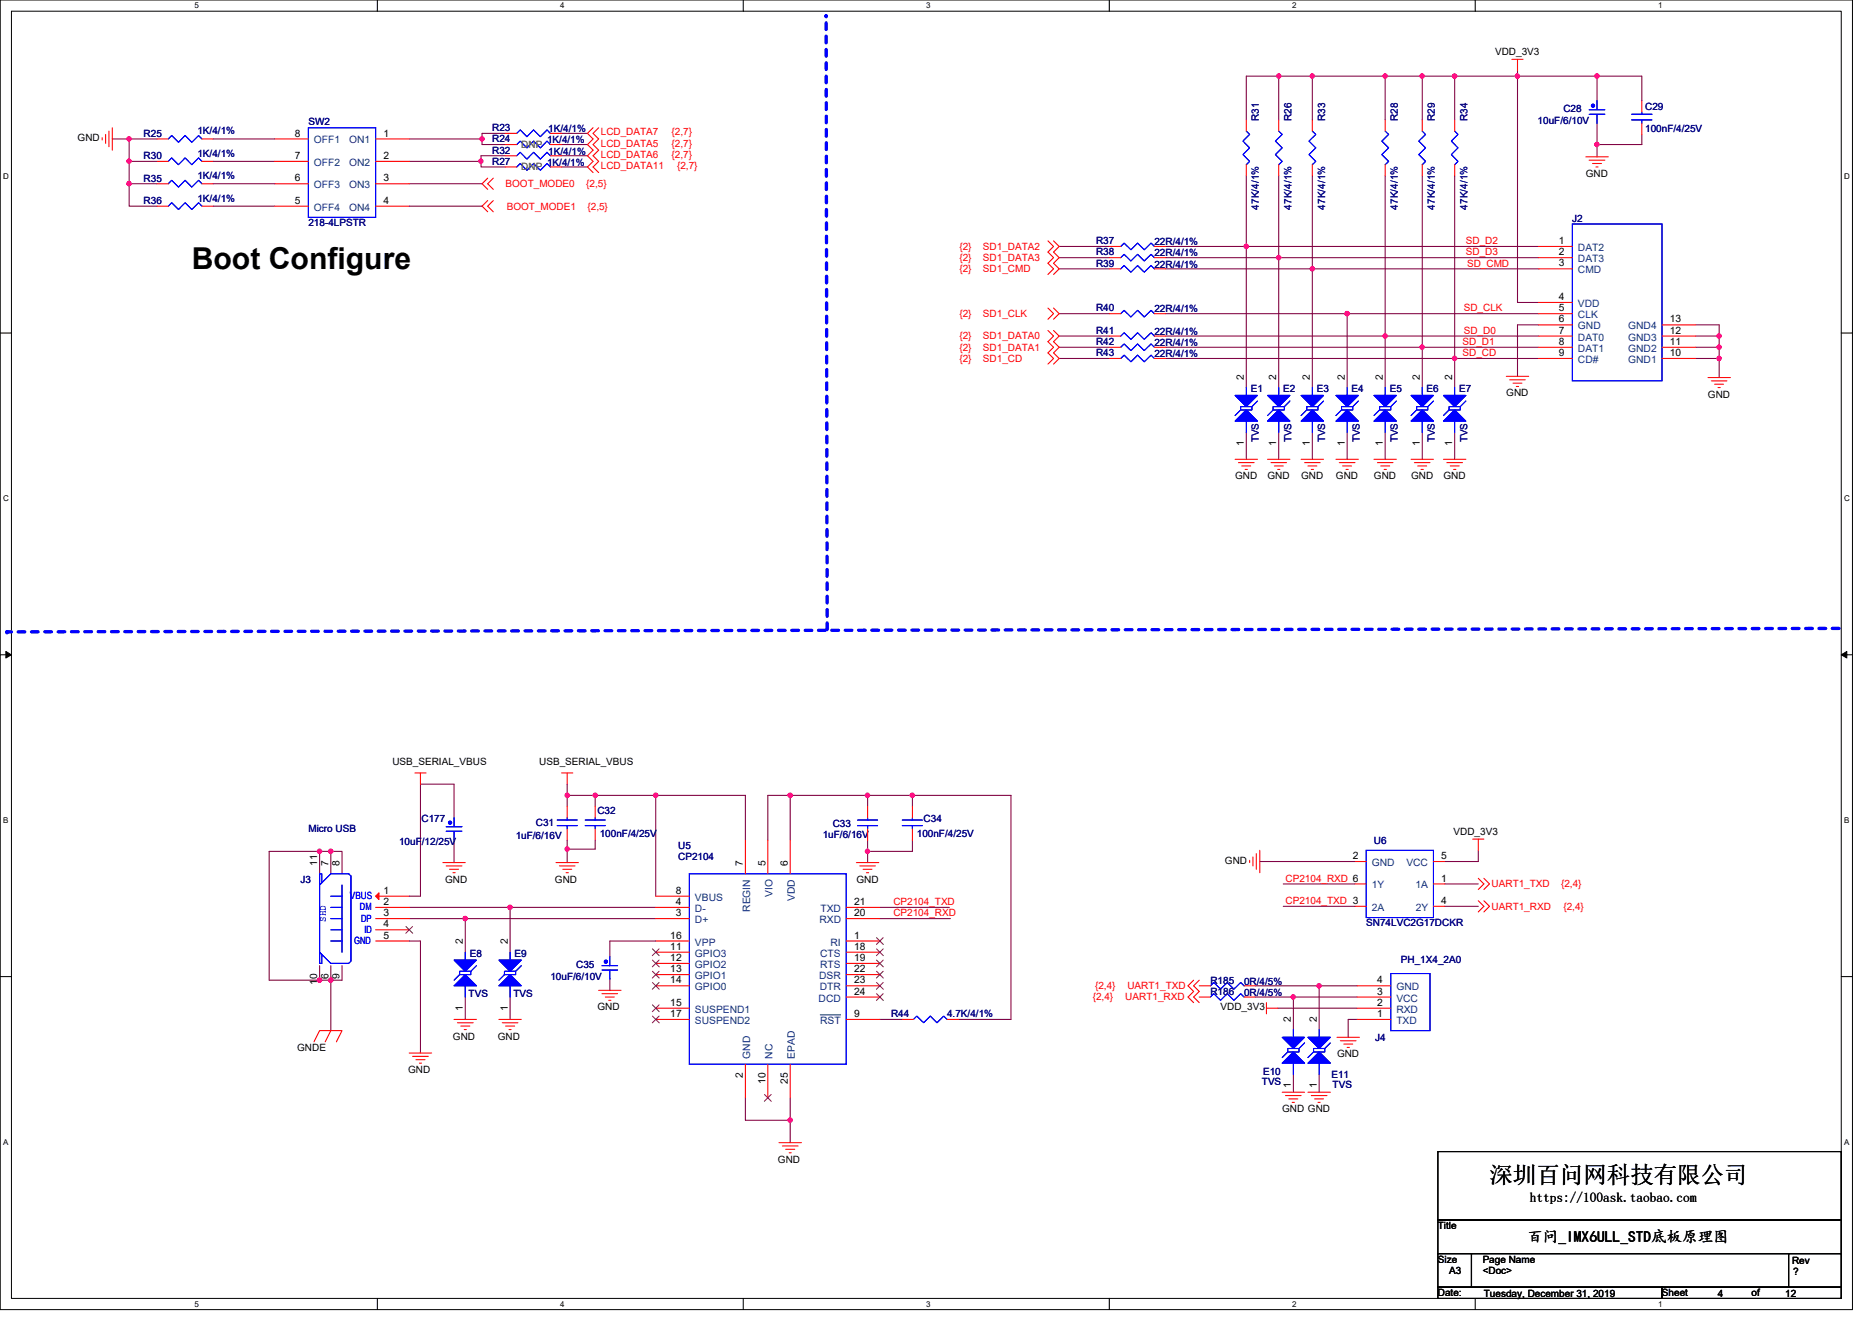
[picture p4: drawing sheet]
<svg xmlns="http://www.w3.org/2000/svg" width="297mm" height="210mm" viewBox="0 0 297 210" stroke-linecap="round" stroke-linejoin="round" font-family="sans-serif">
<path d="M0 0h293.9v207.9h-293.9zM1.8 1.8h290.4v204.3h-290.4z" fill="none" stroke="#000" stroke-width=".16"/>
<g fill="#fff">
<path d="M30.8 .2h.7v1.4h-.7z"/>
<path d="M30.8 206.3h.7v1.4h-.7z"/>
</g>
<path d="M59.9 0v1.8M59.9 206.1v1.8" fill="none" stroke="#000" stroke-width=".17"/>
<g fill="#fff">
<path d="M88.9 .2h.7v1.4h-.7z"/>
<path d="M88.9 206.3h.7v1.4h-.7z"/>
</g>
<path d="M117.9 0v1.8M117.9 206.1v1.8" fill="none" stroke="#000" stroke-width=".17"/>
<g fill="#fff">
<path d="M147 .2h.7v1.4h-.7z"/>
<path d="M147 206.3h.7v1.4h-.7z"/>
</g>
<path d="M176 0v1.8M176 206.1v1.8" fill="none" stroke="#000" stroke-width=".17"/>
<g fill="#fff">
<path d="M205 .2h.7v1.4h-.7z"/>
<path d="M205 206.3h.7v1.4h-.7z"/>
</g>
<path d="M234.1 0v1.8M234.1 206.1v1.8" fill="none" stroke="#000" stroke-width=".17"/>
<g fill="#fff">
<path d="M263.1 .2h.7v1.4h-.7z"/>
<path d="M263.1 206.3h.7v1.4h-.7z"/>
<path d="M.5 27.3h.9v1.4h-.9z"/>
<path d="M292.6 27.3h.9v1.4h-.9z"/>
<path d="M.5 78.4h.9v1.4h-.9z"/>
<path d="M292.6 78.4h.9v1.4h-.9z"/>
</g>
<path d="M0 52.9h1.8M292.2 52.9h1.7" fill="none" stroke="#000" stroke-width=".17"/>
<g fill="#fff">
<path d="M.5 129.5h.8v1.4h-.8z"/>
<path d="M292.6 129.5h.9v1.4h-.9z"/>
</g>
<path d="M0 103.9h1.8M292.2 103.9h1.7" fill="none" stroke="#000" stroke-width=".17"/>
<path d="M.9 103.4l.9 .5-.9 .5zM292.2 103.9l.8-.5v1z" fill="#000" stroke="#000" stroke-width=".16"/>
<g fill="#fff">
<path d="M.5 180.5h.8v1.4h-.8z"/>
<path d="M292.6 180.5h.9v1.4h-.9z"/>
</g>
<path d="M0 155h1.8M292.2 155h1.7M228.2 182.8h64v10.8h-64zM228.2 193.6h64v5.4h-64zM228.2 199h5.3v5.3h-5.3zM233.5 199h50.3v5.3h-50.3zM283.8 199h8.4v5.3h-8.4zM228.2 204.3h35.5v1.8h-35.5zM263.7 204.3h28.5v1.8h-28.5z" fill="none" stroke="#000" stroke-width=".17"/>
<path d="M131.1 2.5h.1M131.3 99.9l-.2-97.4M291.8 99.7l-290.7 .6M1.1 100.3h.1" fill="none" stroke="#00f" stroke-width=".53" stroke-dasharray="1.1 1.1"/>
<g fill="none" stroke="#800040" stroke-width=".17">
<path d="M202.9 12.1h5.3M202.9 12.1h-5.1v6.9M202.9 12.1v6.9M208.2 12.1v6.9M208.2 12.1h11.6M219.8 12.1h5.9M219.8 12.1v6.9M225.7 12.1v6.9M225.7 12.1h5.1M230.8 12.1v6.9M230.8 12.1h10M240.8 12.1v35.9h3.4"/>
<path d="M240.8 11.2v.9M240.8 12.1h12.6M253.4 12.1h7.1v3.9M253.4 12.1v3.9M253.4 19.6v3.3M17.8 22.1h2.7v3.5h4.4M20.5 22.1h4.4M20.5 25.6v3.6h4.4M20.5 29.2v3.5h4.4M33.8 25.6h9.8M33.8 29.2h9.8M33.8 32.7h9.8"/>
<path d="M33.8 22.1h9.8M64.9 29.2h11.6M64.9 32.7h11.6M64.9 22.1h11.6M64.9 25.6h11.4M76.3 25.6v.9h3.9M76.5 22.1v.8h3.7M80.2 21.2h-3.7v.9M80.2 24.7h-3.9v.9M89.1 21.2h4.1M89.1 22.9h4.1M89.1 24.7h4.1"/>
<path d="M89.1 26.5h4.1M168.1 39.1h8M185 39.1h12.8M197.8 39.1v22.4M197.8 27.9v11.2M197.8 39.1h46.4M202.9 27.9v13M208.2 27.9v14.8M219.8 27.9v25.4M225.7 27.9v27.2M230.8 27.9v29h13.4M253.4 22.9v2"/>
<path d="M260.5 21.3v1.6h-7.1M168.1 53.3h8M168.1 56.9h8M168.1 55.1h8M168.1 49.8h8M168.1 40.9h8M168.1 42.7h8M185 55.1h40.7M185 53.3h34.8M185 56.9h45.8v4.6M185 49.8h28.8M185 42.7h23.2"/>
<path d="M185 40.9h17.9M202.9 40.9h41.3M202.9 40.9v20.6M208.2 42.7v18.8M208.2 42.7h36M213.8 49.8h30.4M213.8 49.8v11.7M219.8 53.3h24.4M219.8 53.3v8.2M225.7 55.1v6.4M225.7 55.1h18.5M244.2 51.6h-3.4v8.1"/>
<path d="M269 51.6h3.8v1.7M269 53.3h3.8M269 55.1h3.8M269 56.9h3.8M272.8 53.3v1.8M272.8 55.1v1.8M272.8 56.9v3M197.8 68.6v4.3M202.9 68.6v4.3M208.2 68.6v4.3M213.8 68.6v4.3M219.8 68.6v4.3"/>
<path d="M225.7 68.6v4.3M230.8 68.6v4.3M50.7 135.1v3.6M52.5 135.1h-9.8v20.5h8M52.5 135.1h1.8v3.6M52.5 135.1v3.6M72 129.8v-5.3h-5.3v17.7h-1.8M72 133.3v3.6M90 124.5v1.7M90 126.2v1.8M90 133.3v1.5M90 134.8v2.1"/>
<path d="M90 126.2h4.4M94.4 126.2h9.7M94.4 126.2v1.8M94.4 133.3v1.5h-4.4M104.1 126.2v16M104.1 126.2h14.2v7.1M125.4 126.2v7.1M125.4 126.2h-3.6v7.1M125.4 126.2h12.3M137.7 133.3v1.8M137.7 135.1v1.8M137.7 126.2v1.8"/>
<path d="M137.7 126.2h7.1M144.8 126.2h15.6v35.6h-8.3M144.8 133.4v1.7h-7.1M144.8 126.2v1.8M199.9 136.7h15.1M234.6 135v1.7h-5.4M50.7 155.6h1.8M50.7 153.3v2.3M52.5 153.3v2.3M52.5 155.6v8M54.3 153.3v2.3h-1.8M64.9 149.4h1.8v17.7"/>
<path d="M64.9 145.8h8.9M64.9 144h16M73.8 145.8h30.3M73.8 158.2v3.6M73.8 145.8v5.3M80.9 144h23.2M80.9 158.2v3.6M80.9 144v7.1M96.8 155.4v1.8M104.1 149.4h-7.3v2.4M139.6 145.8h11.2M139.6 144h11"/>
<path d="M199.2 158.2h6M199.2 156.5h10.1M203.6 143.8h11.4M203.6 140.3h11.4M205.2 158.2h10.1M205.2 158.2v5.2M209.3 156.5v6.9M209.3 156.5h6M229.2 143.8h5.4M229.2 140.3h5.4M118.3 174.2v3.6h7.1M125.4 174.2v3.6"/>
<path d="M125.4 177.8v3.6M139.6 161.8h3.6M202.7 160h12.6M205.2 170.5v2.9M209.3 170.5v2.9M215.3 161.8h-1.4v2.8"/>
</g>
<g fill="#f0f" stroke="#f0f" stroke-width=".17">
<circle cx="52.5" cy="155.6" r=".35"/>
<circle cx="50.7" cy="135.1" r=".35"/>
<circle cx="52.5" cy="135.1" r=".35"/>
<circle cx="50.7" cy="155.6" r=".35"/>
<circle cx="125.4" cy="126.2" r=".35"/>
<circle cx="137.6" cy="126.2" r=".34"/>
<circle cx="73.8" cy="145.8" r=".35"/>
<circle cx="104" cy="126.2" r=".35"/>
<circle cx="94.4" cy="126.2" r=".34"/>
<circle cx="90" cy="126.2" r=".34"/>
<circle cx="80.9" cy="144" r=".35"/>
<circle cx="76.3" cy="25.6" r=".34"/>
<circle cx="20.5" cy="22" r=".35"/>
<circle cx="20.5" cy="29.1" r=".35"/>
<circle cx="20.5" cy="25.6" r=".35"/>
<circle cx="272.8" cy="55.1" r=".34"/>
<circle cx="272.8" cy="53.3" r=".34"/>
<circle cx="272.8" cy="56.9" r=".34"/>
<circle cx="76.5" cy="22" r=".35"/>
<circle cx="125.4" cy="177.8" r=".35"/>
<circle cx="202.9" cy="12.1" r=".34"/>
<circle cx="208.2" cy="12.1" r=".34"/>
<circle cx="225.6" cy="12.1" r=".34"/>
<circle cx="219.8" cy="12.1" r=".34"/>
<circle cx="197.7" cy="39.1" r=".35"/>
<circle cx="202.9" cy="40.9" r=".34"/>
<circle cx="208.2" cy="42.7" r=".34"/>
<circle cx="213.7" cy="49.8" r=".35"/>
<circle cx="219.8" cy="53.3" r=".34"/>
<circle cx="225.6" cy="55.1" r=".34"/>
<circle cx="137.6" cy="135.1" r=".34"/>
<circle cx="90" cy="134.8" r=".34"/>
<circle cx="205.2" cy="158.2" r=".34"/>
<circle cx="209.3" cy="156.5" r=".35"/>
<circle cx="230.8" cy="56.9" r=".35"/>
<circle cx="230.8" cy="12.1" r=".35"/>
<circle cx="240.8" cy="12.1" r=".34"/>
<circle cx="253.4" cy="12.1" r=".35"/>
<circle cx="253.4" cy="22.9" r=".35"/>
<circle cx="144.8" cy="126.2" r=".34"/>
</g>
<g fill="none" stroke="#f00" stroke-width=".17">
<path d="M197.8 19v1.8M202.9 19v1.8M208.2 19v1.8M219.8 19v1.8M225.7 19v1.8M230.8 19v1.8M239.9 9.4h1.8M240.8 9.4v1.8M253.4 16h.1M253.4 19.6h.1M260.5 16v1.8M260.5 19.6v1.7"/>
<path d="M16.2 21.9v.3M16.8 21.3v1.5M17.3 20.8v2.5M17.8 20.3v3.5M24.9 22.1h1.8M24.9 25.6h1.8M24.9 29.2h1.8M24.9 32.7h1.8M32 22.1h1.8M32 25.6h1.8M32 29.2h1.8M32 32.7h1.8"/>
<path d="M43.6 22.1h5.3M43.6 25.6h5.3M43.6 29.2h5.3M43.6 32.7h5.3M59.6 22.1h5.3M59.6 25.6h5.3M59.6 29.2h5.3M59.6 32.7h5.3M77.4 28.3l-.9 .9 .9 .9M77.4 31.8l-.9 .9 .9 .9M78.3 28.3l-.9 .9 .9 .9M78.3 31.8l-.9 .9 .9 .9"/>
<path d="M80.2 21.2h1.8M80.2 22.9h1.8M80.2 26.5h1.8M80.2 24.7h1.8M87.3 21.2h1.8M87.3 22.9h1.8M87.3 26.5h1.8M87.3 24.7h1.8M94.1 20.3l-.9 .9 .9 .9-.9 .8 .9 .9-.9 .9 .9 .9-.9 .9 .9 .9M95 20.3l-.9 .9 .9 .9-.9 .8 .9 .9-.9 .9 .9 .9-.9 .9 .9 .9M166.3 38.2l.9 .9-.9 .9 .9 .9-.9 .9 .9 .9-.9 .9M167.2 38.2l.9 .9-.9 .9 .9 .9-.9 .9 .9 .9-.9 .9"/>
<path d="M176.1 39.1h1.7M183.2 39.1h1.8M197.8 26.1v1.8M202.9 26.1v1.8M208.2 26.1v1.8M219.8 26.1v1.8M225.7 26.1v1.8M230.8 26.1v1.8M244.2 39.1h5.3M251.6 24.9h3.6M252.2 25.4h2.5M252.7 26h1.4"/>
<path d="M253.2 26.5h.4M166.3 52.5l.9 .8-.9 .9 .9 .9-.9 .9 .9 .9-.9 .9M166.3 48.9l.9 .9-.9 .9M167.2 52.5l.9 .8-.9 .9 .9 .9-.9 .9 .9 .9-.9 .9M167.2 48.9l.9 .9-.9 .9M176.1 40.9h1.7M176.1 56.9h1.7M176.1 49.8h1.7M176.1 42.7h1.7M176.1 55.1h1.7M176.1 53.3h1.7M183.2 40.9h1.8"/>
<path d="M183.2 56.9h1.8M183.2 49.8h1.8M183.2 42.7h1.8M183.2 55.1h1.8M183.2 53.3h1.8M239 59.7h3.6M244.2 40.9h5.3M244.2 42.7h5.3M244.2 48h5.3M244.2 49.8h5.3M244.2 51.6h5.3M244.2 53.3h5.3"/>
<path d="M244.2 55.1h5.3M244.2 56.9h5.3M263.7 56.9h5.3M263.7 55.1h5.3M263.7 53.3h5.3M263.7 51.6h5.3M271 59.9h3.6M196 72.9h3.5M196.5 73.4h2.5M197 74h1.5M197.6 74.5h.3M197.8 68.6h.1"/>
<path d="M197.8 61.5h.1M201.1 72.9h3.6M201.7 73.4h2.4M202.2 74h1.4M202.7 74.5h.4M202.9 68.6h.1M202.9 61.5h.1M206.5 72.9h3.5M207 73.4h2.5M207.5 74h1.5M208.1 74.5h.3M208.2 68.6h.1"/>
<path d="M208.2 61.5h.1M212 72.9h3.5M212.5 73.4h2.5M213 74h1.5M213.6 74.5h.3M213.8 68.6h.1M213.8 61.5h.1M218 72.9h3.6M218.6 73.4h2.4M219.1 74h1.4M219.6 74.5h.4M219.8 68.6h.1"/>
<path d="M219.8 61.5h.1M223.9 72.9h3.6M224.4 73.4h2.5M225 74h1.4M225.5 74.5h.3M225.7 68.6h.1M225.7 61.5h.1M229 72.9h3.6M229.6 73.4h2.5M230.1 74h1.4M230.6 74.5h.4M230.8 68.6h.1"/>
<path d="M230.8 61.5h.1M239.5 60.3h2.5M240.1 60.8h1.4M240.6 61.3h.4M271.5 60.5h2.5M272.1 61h1.4M272.6 61.5h.4M50.7 138.7h.1M52.5 138.7h.1M54.3 138.7h.1M65.8 122.7h1.8M66.7 122.7v1.8"/>
<path d="M70.3 136.9h3.5M70.8 137.4h2.5M71.3 138h1.5M71.9 138.5h.3M72 129.8h.1M72 133.3h.1M88.2 136.9h3.6M88.8 137.4h2.4M89.1 122.7h1.8M89.3 138h1.4M89.8 138.5h.4M90 122.7v1.8"/>
<path d="M90 128v1.8M90 131.6v1.8M94.4 128v1.8M94.4 131.6v1.8M118.3 133.3v5.4M121.8 133.3v5.4M125.4 133.3v5.4M135.9 136.9h3.5M136.4 137.4h2.5M136.9 138h1.5M137.5 138.5h.3M137.7 128v1.8"/>
<path d="M137.7 131.6v1.8M144.8 128v1.8M144.8 131.6v1.8M198.3 136.5v.4M198.8 136v1.4M199.3 135.5v2.5M199.9 135v3.5M215 136.7h1.8M227.5 136.7h1.7M233.7 133.2h1.8M234.6 139.4l.9 .9-.9 .9M234.6 133.2v1.8"/>
<path d="M235.5 139.4l.8 .9-.8 .9M50.7 153.3h.1M52.5 153.3h.1M54.3 153.3h.1M59.6 142.2h5.3M59.6 144h5.3M59.6 145.8h5.3M59.6 147.6h5.3M59.6 149.4h5.3M73.8 158.2h.1M73.8 151.1h.1M80.9 158.2h.1"/>
<path d="M80.9 151.1h.1M95 157.2h3.5M95.5 157.7h2.5M96.1 158.2h1.4M96.6 158.8h.3M96.8 151.8h.1M96.8 155.4h.1M104.1 145.8h5.3M104.1 144h5.3M104.1 142.2h5.3M104.1 151.1h5.3M104.1 152.9h5.3"/>
<path d="M104.1 154.7h5.3M104.1 156.5h5.3M104.1 149.4h5.3M134.3 149.4h5.3M134.3 151.1h5.3M134.3 152.9h5.3M134.3 145.8h5.3M134.3 144h5.3M134.3 154.7h5.3M134.3 156.5h5.3M134.3 158.2h5.3M189.4 155.6l-.9 .9 .9 .9-.9 .8 .9 .9"/>
<path d="M190.3 156.5h1.8M190.3 158.2h1.8M190.3 155.6l-.9 .9 .9 .9-.9 .8 .9 .9M197.4 156.5h1.8M197.4 158.2h1.8M201 159.1v1.8M215 143.8h1.8M215 140.3h1.8M215.3 156.5h5.4M215.3 158.2h5.4M227.5 140.3h1.7M227.5 143.8h1.7"/>
<path d="M234.6 143l.9 .8-.9 .9M235.5 143l.8 .8-.8 .9M49.8 165.4l.9-1.8h3.6l-.9 1.8M52.5 163.6l-.9 1.8M64.9 167.1h3.6M65.5 167.7h2.5M66 168.2h1.4M66.5 168.7h.4M72 161.8h3.6M72.6 162.3h2.5M73.1 162.9h1.4M73.7 163.4h.3"/>
<path d="M79.2 161.8h3.5M79.7 162.3h2.5M80.2 162.9h1.5M80.8 163.4h.3M104.1 160h5.3M104.1 161.8h5.3M118.3 168.9v5.3M121.8 168.9v5.3M125.4 168.9v5.3M134.3 161.8h5.3M143.2 161.8h1.7M150.3 161.8h1.8"/>
<path d="M201 160h1.7M203.5 173.4h3.5M204 173.9h2.5M204.5 174.4h1.4M205 175h.4M205.2 170.5h.1M205.2 163.4h.1M207.5 173.4h3.6M208.1 173.9h2.5M208.6 174.4h1.4M209.1 175h.4M209.3 170.5h.1"/>
<path d="M209.3 163.4h.1M212.2 164.6h3.5M212.7 165.2h2.5M213.2 165.7h1.4M213.8 166.2h.3M215.3 161.8h5.4M215.3 160h5.4M123.6 181.4h3.6M124.1 181.9h2.5M124.7 182.4h1.4M125.2 183h.4"/>
</g>
<g fill="none" stroke="#00f" stroke-width=".17">
<path d="M252.2 18.1h2.5M252.2 17.4h2.5M253.4 16v1.4M253.4 18.1v1.5M258.9 19h3.2M258.9 18.1h3.2M260.5 17.8v.3M260.5 19v.6M26.7 22.1l.5-.6 1.1 1.1 1.1-1.1 1 1.1 1.1-1.1 .5 .6M26.7 25.6l.5-.5 1.1 1 1.1-1 1 1 1.1-1 .5 .5M26.7 29.2l.5-.6 1.1 1.1 1.1-1.1 1 1.1 1.1-1.1 .5 .6M26.7 32.7l.5-.5 1.1 1.1 1.1-1.1 1 1.1 1.1-1.1 .5 .5"/>
<path d="M48.9 20.3h10.7v14.2h-10.7zM82 21.2l.5-.6 1.1 1.1 1.1-1.1 1 1.1 1.1-1.1 .5 .6M82 22.9l.5-.5 1.1 1.1 1.1-1.1 1 1.1 1.1-1.1 .5 .5M82 26.5l.5-.5 1.1 1 1.1-1 1 1 1.1-1 .5 .5M82 24.7l.5-.5 1.1 1.1 1.1-1.1 1 1.1 1.1-1.1 .5 .5M177.8 39.1l.6-.5 1 1 1.1-1 1.1 1 1-1 .6 .5M197.8 20.8l.5 .5-1.1 1.1 1.1 1.1-1.1 1 1.1 1.1-.5 .5M202.9 20.8l.6 .5-1.1 1.1 1.1 1.1-1.1 1 1.1 1.1-.6 .5M208.2 20.8l.6 .5-1.1 1.1 1.1 1.1-1.1 1 1.1 1.1-.6 .5M219.8 20.8l.5 .5-1 1.1 1 1.1-1 1 1 1.1-.5 .5M225.7 20.8l.5 .5-1.1 1.1 1.1 1.1-1.1 1 1.1 1.1-.5 .5M230.8 20.8l.5 .5-1 1.1 1 1.1-1 1 1 1.1-.5 .5"/>
<path d="M249.5 35.6h14.2v24.9h-14.2zM177.8 40.9l.6-.5 1 1 1.1-1 1.1 1 1-1 .6 .5M177.8 56.9l.6-.5 1 1 1.1-1 1.1 1 1-1 .6 .5M177.8 49.8l.6-.5 1 1 1.1-1 1.1 1 1-1 .6 .5M177.8 42.7l.6-.6 1 1.1 1.1-1.1 1.1 1.1 1-1.1 .6 .6M177.8 55.1l.6-.5 1 1 1.1-1 1.1 1 1-1 .6 .5M177.8 53.3l.6-.5 1 1.1 1.1-1.1 1.1 1.1 1-1.1 .6 .5M197.8 66.8v1.8M197.8 61.5v1.3M198.6 64.5h-1.7v.6M199.5 63.6l-.9 .9v.6h-1.7l-.9 .9M202.9 66.8v1.8"/>
<path d="M202.9 61.5v1.3M203.8 64.5h-1.8v.6M204.7 63.6l-.9 .9v.6h-1.8l-.9 .9M208.2 66.8v1.8M208.2 61.5v1.3M209.1 64.5h-1.8v.6M210 63.6l-.9 .9v.6h-1.8l-.8 .9M213.8 66.8v1.8M213.8 61.5v1.3M214.6 64.5h-1.7v.6M215.5 63.6l-.9 .9v.6h-1.7l-.9 .9M219.8 66.8v1.8"/>
<path d="M219.8 61.5v1.3M220.7 64.5h-1.8v.6M221.6 63.6l-.9 .9v.6h-1.8l-.9 .9M225.7 66.8v1.8M225.7 61.5v1.3M226.6 64.5h-1.8v.6M227.5 63.6l-.9 .9v.6h-1.8l-.9 .9M230.8 66.8v1.8M230.8 61.5v1.3M231.7 64.5h-1.8v.6M232.6 63.6l-.9 .9v.6h-1.8l-.9 .9M50.7 138.7h.4v1.4l-.4 .4z"/>
<path d="M52.5 138.7h2.8l.4 .3v13.5l-.4 .4h-2.8l-1.8-1.8v-10.6zM70.8 131.9h2.5M70.8 131.2h2.5M72 129.8v1.4M72 131.9v1.5M88.4 131h3.2M88.4 130.2h3.2M90 129.8v.4M90 131v.6M92.9 131h3.2M92.9 130.2h3.2M94.4 129.8v.4"/>
<path d="M94.4 131v.6M109.4 138.7h24.9v30.2h-24.9zM136.1 131h3.2M136.1 130.2h3.2M137.7 129.8v.4M137.7 131v.6M143.2 131h3.2M143.2 130.2h3.2M144.8 129.8v.4M144.8 131v.6M216.8 135h10.7v10.6h-10.7zM50.7 151.1l.4 .4v1.4h-.4z"/>
<path d="M52.5 142.2h1.8M52.5 144h1.8M52.5 145.8h1.8M52.5 147.6h1.8M52.5 149.4h1.8M54.3 140.5v10.6M73.8 156.5v1.7M73.8 151.1v1.3M74.7 154.2h-1.8v.5M75.6 153.3l-.9 .9v.5h-1.8l-.9 .9M80.9 156.5v1.7M80.9 151.1v1.3"/>
<path d="M81.8 154.2h-1.8v.5M82.7 153.3l-.9 .9v.5h-1.8l-.8 .9M95.5 154h2.5M95.5 153.3h2.5M96.8 151.8v1.5M96.8 154v1.4M192.1 156.5l.5-.6 1.1 1.1 1-1.1 1.1 1.1 1.1-1.1 .5 .6M192.1 158.2l.5-.5 1.1 1.1 1-1.1 1.1 1.1 1.1-1.1 .5 .5M220.7 154.5h6.2v9.1h-6.2zM144.9 161.8l.6-.5 1.1 1 1-1 1.1 1 1.1-1 .5 .5M205.2 168.7v1.8M205.2 163.4v1.2"/>
<path d="M206.1 166.4h-1.8v.6M207 165.5l-.9 .9v.6h-1.8l-.8 .9M209.3 168.7v1.8M209.3 163.4v1.2M210.2 166.4h-1.8v.6M211.1 165.5l-.9 .9v.6h-1.8l-.9 .9"/>
</g>
<g fill="#00f" stroke="#00f" stroke-width=".17">
<path d="M223.9 62.8h3.6l-1.8 1.7z" fill-rule="evenodd"/>
<path d="M225.7 65.1l1.8 1.7h-3.6z" fill-rule="evenodd"/>
<path d="M223.9 62.8h3.6l-1.8 1.7z" fill-rule="evenodd"/>
<path d="M225.7 65.1l1.8 1.7h-3.6z" fill-rule="evenodd"/>
<path d="M72 152.4h3.6l-1.8 1.8z" fill-rule="evenodd"/>
<path d="M73.8 154.7l1.8 1.8h-3.6z" fill-rule="evenodd"/>
<path d="M72 152.4h3.6l-1.8 1.8z" fill-rule="evenodd"/>
<path d="M73.8 154.7l1.8 1.8h-3.6z" fill-rule="evenodd"/>
<path d="M229 62.8h3.6l-1.8 1.7z" fill-rule="evenodd"/>
<path d="M230.8 65.1l1.8 1.7h-3.6z" fill-rule="evenodd"/>
<path d="M229 62.8h3.6l-1.8 1.7z" fill-rule="evenodd"/>
<path d="M230.8 65.1l1.8 1.7h-3.6z" fill-rule="evenodd"/>
<path d="M203.5 164.6h3.5l-1.8 1.8z" fill-rule="evenodd"/>
<path d="M205.2 167l1.8 1.7h-3.5z" fill-rule="evenodd"/>
<path d="M203.5 164.6h3.5l-1.8 1.8z" fill-rule="evenodd"/>
<path d="M205.2 167l1.8 1.7h-3.5z" fill-rule="evenodd"/>
<path d="M79.2 152.4h3.5l-1.8 1.8z" fill-rule="evenodd"/>
<path d="M80.9 154.7l1.8 1.8h-3.5z" fill-rule="evenodd"/>
<path d="M79.2 152.4h3.5l-1.8 1.8z" fill-rule="evenodd"/>
<path d="M80.9 154.7l1.8 1.8h-3.5z" fill-rule="evenodd"/>
<path d="M207.5 164.6h3.6l-1.8 1.8z" fill-rule="evenodd"/>
<path d="M209.3 167l1.8 1.7h-3.6z" fill-rule="evenodd"/>
<path d="M207.5 164.6h3.6l-1.8 1.8z" fill-rule="evenodd"/>
<path d="M209.3 167l1.8 1.7h-3.6z" fill-rule="evenodd"/>
<path d="M196 62.8h3.5l-1.7 1.7z" fill-rule="evenodd"/>
<path d="M197.8 65.1l1.7 1.7h-3.5z" fill-rule="evenodd"/>
<path d="M196 62.8h3.5l-1.7 1.7z" fill-rule="evenodd"/>
<path d="M197.8 65.1l1.7 1.7h-3.5z" fill-rule="evenodd"/>
<path d="M212 62.8h3.5l-1.7 1.7z" fill-rule="evenodd"/>
<path d="M213.8 65.1l1.7 1.7h-3.5z" fill-rule="evenodd"/>
<path d="M212 62.8h3.5l-1.7 1.7z" fill-rule="evenodd"/>
<path d="M213.8 65.1l1.7 1.7h-3.5z" fill-rule="evenodd"/>
<path d="M206.5 62.8h3.5l-1.8 1.7z" fill-rule="evenodd"/>
<path d="M208.2 65.1l1.8 1.7h-3.5z" fill-rule="evenodd"/>
<path d="M206.5 62.8h3.5l-1.8 1.7z" fill-rule="evenodd"/>
<path d="M208.2 65.1l1.8 1.7h-3.5z" fill-rule="evenodd"/>
<path d="M201.1 62.8h3.6l-1.8 1.7z" fill-rule="evenodd"/>
<path d="M202.9 65.1l1.8 1.7h-3.6z" fill-rule="evenodd"/>
<path d="M201.1 62.8h3.6l-1.8 1.7z" fill-rule="evenodd"/>
<path d="M202.9 65.1l1.8 1.7h-3.6z" fill-rule="evenodd"/>
<path d="M218 62.8h3.6l-1.8 1.7z" fill-rule="evenodd"/>
<path d="M219.8 65.1l1.8 1.7h-3.6z" fill-rule="evenodd"/>
<path d="M218 62.8h3.6l-1.8 1.7z" fill-rule="evenodd"/>
<path d="M219.8 65.1l1.8 1.7h-3.6z" fill-rule="evenodd"/>
<circle cx="96.1" cy="152.6" r=".25"/>
<circle cx="252.8" cy="16.8" r=".25"/>
<circle cx="71.4" cy="130.6" r=".25"/>
</g>
<path d="M59.6 142.2l.5-.5v1.1z" fill="#f00" stroke="#f00" stroke-width=".17"/>
<g fill="none" stroke="#804000" stroke-width=".16">
<path d="M64.4 147l1.1 1.1M65.5 147l-1.1 1.1M103.5 150.6l1.1 1.1M103.5 152.4l1.1 1.1M103.5 154.2l1.1 1M103.5 155.9l1.1 1.1M103.5 159.5l1.1 1.1M104.6 150.6l-1.1 1.1M104.6 152.4l-1.1 1.1M104.6 154.2l-1.1 1M104.6 155.9l-1.1 1.1M104.6 159.5l-1.1 1.1"/>
<path d="M139.1 148.8l1.1 1.1M139.1 150.6l1.1 1.1M139.1 152.4l1.1 1.1M139.1 154.2l1.1 1M139.1 155.9l1.1 1.1M139.1 157.7l1.1 1.1M140.1 148.8l-1 1.1M140.1 150.6l-1 1.1M140.1 152.4l-1 1.1M140.1 154.2l-1 1M140.1 155.9l-1 1.1M140.1 157.7l-1 1.1"/>
<path d="M103.5 161.3l1.1 1M104.6 161.3l-1.1 1M121.3 173.7l1.1 1.1M122.4 173.7l-1.1 1.1"/>
</g>
<path d="M130.2 161.1h3.2" fill="none" stroke="#004080" stroke-width=".16"/>
<text font-size="4.8" x="30.4" y="42.7">Boot Configure</text>
<text font-size="3.7" x="236.3" y="187.7">深圳百问网科技有限公司</text>
<text font-size="2.5" x="242.4" y="197.2">百问_IMX6ULL_STD底板原理图</text>
<text font-size="2.1" x="242.7" y="190.8">https://100ask.taobao.com</text>
<g font-size="1.6">
<text x="237.2" y="8.7">VDD_3V3</text>
<text x="12.3" y="22.4">GND</text>
<text x="46.8" y="21.7">8</text>
<text x="60.9" y="21.7">1</text>
<text x="46.8" y="25.2">7</text>
<text x="46.8" y="28.8">6</text>
<text x="60.9" y="25.2">2</text>
<text x="60.9" y="28.8">3</text>
<text x="251.6" y="28.1">GND</text>
<text x="46.8" y="32.3">5</text>
<text x="60.9" y="32.3">4</text>
<text x="247.4" y="40.5">2</text>
<text x="247.4" y="38.7">1</text>
<text x="247.4" y="42.3">3</text>
<text x="247.4" y="47.6">4</text>
<text x="247.4" y="49.4">5</text>
<text x="247.4" y="51.2">6</text>
<text x="247.4" y="53">7</text>
<text x="265" y="53">12</text>
<text x="265" y="51.2">13</text>
<text x="247.4" y="54.7">8</text>
<text x="247.4" y="56.5">9</text>
<text x="265" y="56.5">10</text>
<text x="265" y="54.7">11</text>
<text x="197.4" y="60.3" transform="rotate(-90 197.4 60.3)">2</text>
<text x="202.5" y="60.3" transform="rotate(-90 202.5 60.3)">2</text>
<text x="207.9" y="60.3" transform="rotate(-90 207.9 60.3)">2</text>
<text x="213.4" y="60.3" transform="rotate(-90 213.4 60.3)">2</text>
<text x="219.4" y="60.3" transform="rotate(-90 219.4 60.3)">2</text>
<text x="225.3" y="60.3" transform="rotate(-90 225.3 60.3)">2</text>
<text x="230.4" y="60.3" transform="rotate(-90 230.4 60.3)">2</text>
<text x="239" y="62.9">GND</text>
<text x="271" y="63.1">GND</text>
<text x="197.4" y="70.8" transform="rotate(-90 197.4 70.8)">1</text>
<text x="202.5" y="70.8" transform="rotate(-90 202.5 70.8)">1</text>
<text x="207.9" y="70.8" transform="rotate(-90 207.9 70.8)">1</text>
<text x="213.4" y="70.8" transform="rotate(-90 213.4 70.8)">1</text>
<text x="219.4" y="70.8" transform="rotate(-90 219.4 70.8)">1</text>
<text x="225.3" y="70.8" transform="rotate(-90 225.3 70.8)">1</text>
<text x="230.4" y="70.8" transform="rotate(-90 230.4 70.8)">1</text>
<text x="196" y="76.1">GND</text>
<text x="201.1" y="76.1">GND</text>
<text x="206.5" y="76.1">GND</text>
<text x="212" y="76.1">GND</text>
<text x="218" y="76.1">GND</text>
<text x="223.9" y="76.1">GND</text>
<text x="229" y="76.1">GND</text>
<text x="62.3" y="121.4">USB_SERIAL_VBUS</text>
<text x="85.6" y="121.4">USB_SERIAL_VBUS</text>
<text x="50.3" y="137.4" transform="rotate(-90 50.3 137.4)">11</text>
<text x="52.1" y="137.4" transform="rotate(-90 52.1 137.4)">7</text>
<text x="53.9" y="137.4" transform="rotate(-90 53.9 137.4)">8</text>
<text x="117.9" y="137.4" transform="rotate(-90 117.9 137.4)">7</text>
<text x="121.5" y="137.4" transform="rotate(-90 121.5 137.4)">5</text>
<text x="125" y="137.4" transform="rotate(-90 125 137.4)">6</text>
<text x="194.4" y="137.1">GND</text>
<text x="214.6" y="136.4">2</text>
<text x="228.7" y="136.4">5</text>
<text x="230.6" y="132.5">VDD_3V3</text>
<text x="60.9" y="141.9">1</text>
<text x="60.9" y="143.6">2</text>
<text x="70.6" y="140.1">GND</text>
<text x="88" y="140.1">GND</text>
<text x="107.2" y="143.6">4</text>
<text x="107.2" y="141.9">8</text>
<text x="135.5" y="143.6">21</text>
<text x="135.9" y="140.1">GND</text>
<text x="228.7" y="139.9">1</text>
<text x="228.7" y="143.5">4</text>
<text x="60.9" y="145.4">3</text>
<text x="60.9" y="147.2">4</text>
<text x="60.9" y="149">5</text>
<text x="73.4" y="149.9" transform="rotate(-90 73.4 149.9)">2</text>
<text x="80.6" y="149.9" transform="rotate(-90 80.6 149.9)">2</text>
<text x="106.4" y="149">16</text>
<text x="107.2" y="145.4">3</text>
<text x="135.5" y="149">1</text>
<text x="135.5" y="145.4">20</text>
<text x="52.1" y="155.4" transform="rotate(-90 52.1 155.4)">6</text>
<text x="53.9" y="155.4" transform="rotate(-90 53.9 155.4)">9</text>
<text x="106.4" y="150.7">11</text>
<text x="106.4" y="152.5">12</text>
<text x="106.4" y="154.3">13</text>
<text x="135.5" y="150.7">18</text>
<text x="135.5" y="152.5">19</text>
<text x="135.5" y="154.3">22</text>
<text x="50.3" y="156.3" transform="rotate(-90 50.3 156.3)">10</text>
<text x="73.4" y="160.4" transform="rotate(-90 73.4 160.4)">1</text>
<text x="80.6" y="160.4" transform="rotate(-90 80.6 160.4)">1</text>
<text x="94.8" y="160.4">GND</text>
<text x="106.4" y="156.1">14</text>
<text x="106.4" y="159.6">15</text>
<text x="106.4" y="161.4">17</text>
<text x="135.5" y="156.1">23</text>
<text x="135.5" y="161.4">9</text>
<text x="135.5" y="157.9">24</text>
<text x="193.7" y="160.4">VDD_3V3</text>
<text x="218.5" y="156.1">4</text>
<text x="218.5" y="161.4">1</text>
<text x="218.5" y="159.6">2</text>
<text x="218.5" y="157.9">3</text>
<text x="47.2" y="166.8">GNDE</text>
<text x="71.9" y="165">GND</text>
<text x="79" y="165">GND</text>
<text x="204.8" y="162.2" transform="rotate(-90 204.8 162.2)">2</text>
<text x="208.9" y="162.2" transform="rotate(-90 208.9 162.2)">2</text>
<text x="212.2" y="167.8">GND</text>
<text x="64.8" y="170.3">GND</text>
<text x="117.9" y="171.1" transform="rotate(-90 117.9 171.1)">2</text>
<text x="121.5" y="172" transform="rotate(-90 121.5 172)">10</text>
<text x="125" y="172" transform="rotate(-90 125 172)">25</text>
<text x="204.8" y="172.7" transform="rotate(-90 204.8 172.7)">1</text>
<text x="208.9" y="172.7" transform="rotate(-90 208.9 172.7)">1</text>
<text x="203.5" y="176.6">GND GND</text>
<text x="123.4" y="184.6">GND</text>
<text x="228.2" y="195.1">Title</text>
<text x="228.2" y="200.4">Size</text>
<text x="229.9" y="202.2">A3</text>
<text x="235.3" y="200.4">Page Name</text>
<text x="235.3" y="202.2">&lt;Doc&gt;</text>
<text x="284.3" y="200.6">Rev</text>
<text x="284.5" y="202.3">?</text>
<text x="228.2" y="205.7">Date:</text>
<text x="235.5" y="205.9">Tuesday, December 31, 2019</text>
<text x="263.7" y="205.7">Sheet</text>
<text x="272.6" y="205.9">4</text>
<text x="277.9" y="205.7">of</text>
<text x="283.3" y="205.9">12</text>
</g>
<g font-size="1.6" fill="#000080">
<text x="248.1" y="17.8">C28</text>
<text x="261" y="17.4">C29</text>
<text x="22.8" y="21.7">R25</text>
<text x="31.3" y="21.3">1K/4/1%</text>
<text x="48.9" y="19.9">SW2</text>
<text x="78.1" y="20.8">R23</text>
<text x="78.1" y="22.6">R24</text>
<text x="86.8" y="22.8">1K/4/1%</text>
<text x="87" y="21">1K/4/1%</text>
<text x="199.8" y="19.2" transform="rotate(-90 199.8 19.2)">R31</text>
<text x="204.9" y="19.2" transform="rotate(-90 204.9 19.2)">R26</text>
<text x="210.3" y="19.2" transform="rotate(-90 210.3 19.2)">R33</text>
<text x="221.8" y="19.2" transform="rotate(-90 221.8 19.2)">R28</text>
<text x="227.7" y="19.2" transform="rotate(-90 227.7 19.2)">R29</text>
<text x="232.8" y="19.2" transform="rotate(-90 232.8 19.2)">R34</text>
<text x="244" y="19.7">10uF/6/10V</text>
<text x="261" y="21">100nF/4/25V</text>
<text x="22.8" y="25.3">R30</text>
<text x="22.8" y="28.8">R35</text>
<text x="31.3" y="24.9">1K/4/1%</text>
<text x="31.3" y="28.4">1K/4/1%</text>
<text x="78.1" y="26.1">R27</text>
<text x="78.1" y="24.4">R32</text>
<text x="86.8" y="26.3">1K/4/1%</text>
<text x="87" y="24.5">1K/4/1%</text>
<text x="22.8" y="32.4">R36</text>
<text x="31.3" y="32">1K/4/1%</text>
<text x="48.9" y="35.9">218-4LPSTR</text>
<text x="199.8" y="33.3" transform="rotate(-90 199.8 33.3)">47K/4/1%</text>
<text x="204.9" y="33.3" transform="rotate(-90 204.9 33.3)">47K/4/1%</text>
<text x="210.3" y="33.3" transform="rotate(-90 210.3 33.3)">47K/4/1%</text>
<text x="221.8" y="33.3" transform="rotate(-90 221.8 33.3)">47K/4/1%</text>
<text x="227.7" y="33.3" transform="rotate(-90 227.7 33.3)">47K/4/1%</text>
<text x="232.8" y="33.3" transform="rotate(-90 232.8 33.3)">47K/4/1%</text>
<text x="249.5" y="35.2">J2</text>
<text x="173.9" y="38.8">R37</text>
<text x="173.9" y="40.5">R38</text>
<text x="183.2" y="38.9">22R/4/1%</text>
<text x="183.2" y="40.7">22R/4/1%</text>
<text x="173.9" y="42.3">R39</text>
<text x="183.2" y="42.5">22R/4/1%</text>
<text x="173.9" y="49.4">R40</text>
<text x="173.9" y="53">R41</text>
<text x="183.2" y="49.6">22R/4/1%</text>
<text x="183.2" y="53.1">22R/4/1%</text>
<text x="173.9" y="56.5">R43</text>
<text x="173.9" y="54.8">R42</text>
<text x="183.2" y="56.7">22R/4/1%</text>
<text x="183.2" y="54.9">22R/4/1%</text>
<text x="198.5" y="62.2">E1</text>
<text x="203.6" y="62.2">E2</text>
<text x="209" y="62.2">E3</text>
<text x="214.5" y="62.2">E4</text>
<text x="220.5" y="62.2">E5</text>
<text x="226.4" y="62.2">E6</text>
<text x="231.5" y="62.2">E7</text>
<text x="199.8" y="70.2" transform="rotate(-90 199.8 70.2)">TVS</text>
<text x="204.9" y="70.2" transform="rotate(-90 204.9 70.2)">TVS</text>
<text x="210.3" y="70.2" transform="rotate(-90 210.3 70.2)">TVS</text>
<text x="215.8" y="70.2" transform="rotate(-90 215.8 70.2)">TVS</text>
<text x="221.8" y="70.2" transform="rotate(-90 221.8 70.2)">TVS</text>
<text x="227.7" y="70.2" transform="rotate(-90 227.7 70.2)">TVS</text>
<text x="232.8" y="70.2" transform="rotate(-90 232.8 70.2)">TVS</text>
<text x="66.9" y="130.5">C177</text>
<text x="85" y="131">C31</text>
<text x="94.8" y="129.3">C32</text>
<text x="132.1" y="131.2">C33</text>
<text x="146.6" y="130.5">C34</text>
<text x="48.9" y="132.1">Micro USB</text>
<text x="63.3" y="134">10uF/12/25V</text>
<text x="81.8" y="133.2">1uF/6/16V</text>
<text x="95.2" y="132.8">100nF/4/25V</text>
<text x="107.6" y="134.8">U5</text>
<text x="107.6" y="136.5">CP2104</text>
<text x="130.6" y="133">1uF/6/16V</text>
<text x="145.5" y="132.8">100nF/4/25V</text>
<text x="218" y="133.9">U6</text>
<text x="47.7" y="140.1">J3</text>
<text x="216.8" y="147">SN74LVC2G17DCKR</text>
<text x="74.5" y="151.8">E8</text>
<text x="81.7" y="151.8">E9</text>
<text x="87.3" y="155.6">10uF/6/10V</text>
<text x="91.4" y="153.6">C35</text>
<text x="222.3" y="152.9">PH_1X4_2A0</text>
<text x="74.4" y="158.2">TVS</text>
<text x="81.5" y="158.2">TVS</text>
<text x="141.4" y="161.4">R44</text>
<text x="150.3" y="161.4">4.7K/4/1%</text>
<text x="192.1" y="156.1">R185</text>
<text x="192.1" y="157.9">R186</text>
<text x="197.4" y="156.3">0R/4/5%</text>
<text x="197.4" y="158.1">0R/4/5%</text>
<text x="218.2" y="165.2">J4</text>
<text x="200.2" y="172.3">TVS</text>
<text x="200.4" y="170.7">E10</text>
<text x="211.3" y="171">E11</text>
<text x="211.5" y="172.6">TVS</text>
</g>
<g font-size="1.6" fill="#004080">
<text x="49.8" y="22.8">OFF1</text>
<text x="55.4" y="22.8">ON1</text>
<text x="49.8" y="26.3">OFF2</text>
<text x="49.8" y="29.9">OFF3</text>
<text x="55.4" y="26.3">ON2</text>
<text x="55.4" y="29.9">ON3</text>
<text x="49.8" y="33.4">OFF4</text>
<text x="55.4" y="33.4">ON4</text>
<text x="250.4" y="41.6">DAT3</text>
<text x="250.4" y="39.8">DAT2</text>
<text x="250.4" y="43.4">CMD</text>
<text x="250.4" y="48.7">VDD</text>
<text x="250.4" y="50.5">CLK</text>
<text x="250.4" y="52.3">GND</text>
<text x="258.4" y="52.3">GND4</text>
<text x="250.4" y="54.1">DAT0</text>
<text x="250.4" y="55.8">DAT1</text>
<text x="250.4" y="57.6">CD#</text>
<text x="258.4" y="57.6">GND1</text>
<text x="258.4" y="55.8">GND2</text>
<text x="258.4" y="54.1">GND3</text>
<text x="217.7" y="137.5">GND</text>
<text x="223.2" y="137.5">VCC</text>
<text x="110.3" y="143">VBUS</text>
<text x="122.6" y="142.4" transform="rotate(-90 122.6 142.4)">VIO</text>
<text x="126.1" y="143" transform="rotate(-90 126.1 143)">VDD</text>
<text x="217.7" y="141">1Y</text>
<text x="224.6" y="141">1A</text>
<text x="110.3" y="146.5">D+</text>
<text x="110.3" y="144.7">D-</text>
<text x="119" y="144.7" transform="rotate(-90 119 144.7)">REGIN</text>
<text x="130" y="146.5">RXD</text>
<text x="130.2" y="144.7">TXD</text>
<text x="217.7" y="144.6">2A</text>
<text x="224.6" y="144.6">2Y</text>
<text x="110.3" y="151.8">GPIO3</text>
<text x="110.3" y="153.6">GPIO2</text>
<text x="110.3" y="155.4">GPIO1</text>
<text x="110.3" y="150.1">VPP</text>
<text x="130" y="155.4">DSR</text>
<text x="130.2" y="151.8">CTS</text>
<text x="130.2" y="153.6">RTS</text>
<text x="131.8" y="150.1">RI</text>
<text x="110.3" y="157.2">GPIO0</text>
<text x="110.3" y="160.7">SUSPEND1</text>
<text x="129.9" y="159">DCD</text>
<text x="130.1" y="157.2">DTR</text>
<text x="221.6" y="157.2">GND</text>
<text x="221.6" y="160.7">RXD</text>
<text x="221.6" y="159">VCC</text>
<text x="110.3" y="162.5">SUSPEND2</text>
<text x="130.2" y="162.5">RST</text>
<text x="221.6" y="162.5">TXD</text>
<text x="119" y="168" transform="rotate(-90 119 168)">GND</text>
<text x="122.6" y="168" transform="rotate(-90 122.6 168)">NC</text>
<text x="126.1" y="168" transform="rotate(-90 126.1 168)">EPAD</text>
</g>
<g font-size="1.6" fill="#808040">
<text x="82.7" y="23.5">DNP</text>
<text x="82.7" y="27">DNP</text>
</g>
<g font-size="1.6" fill="#f00">
<text x="95.3" y="21.5">LCD_DATA7</text>
<text x="95.3" y="23.3">LCD_DATA5</text>
<text x="106.5" y="21.5">{2,7}</text>
<text x="106.5" y="23.3">{2,7}</text>
<text x="80.2" y="29.7">BOOT_MODE0</text>
<text x="93" y="29.7">{2,5}</text>
<text x="95.3" y="25.1">LCD_DATA6</text>
<text x="95.3" y="26.8">LCD_DATA11</text>
<text x="106.5" y="25.1">{2,7}</text>
<text x="107.4" y="26.8">{2,7}</text>
<text x="80.4" y="33.3">BOOT_MODE1</text>
<text x="93.2" y="33.3">{2,5}</text>
<text x="152.2" y="39.6">{2}</text>
<text x="152.2" y="41.4">{2}</text>
<text x="156" y="39.6">SD1_DATA2</text>
<text x="156" y="41.4">SD1_DATA3</text>
<text x="232.6" y="38.8">SD_D2</text>
<text x="232.6" y="40.5">SD_D3</text>
<text x="152.2" y="43.2">{2}</text>
<text x="156" y="43.2">SD1_CMD</text>
<text x="232.8" y="42.3">SD_CMD</text>
<text x="152.2" y="50.3">{2}</text>
<text x="152.2" y="53.9">{2}</text>
<text x="156" y="50.3">SD1_CLK</text>
<text x="156" y="53.9">SD1_DATA0</text>
<text x="232.3" y="53">SD_D0</text>
<text x="232.3" y="49.4">SD_CLK</text>
<text x="152.2" y="57.4">{2}</text>
<text x="152.2" y="55.6">{2}</text>
<text x="156" y="57.4">SD1_CD</text>
<text x="156" y="55.6">SD1_DATA1</text>
<text x="232.1" y="54.8">SD_D1</text>
<text x="232.1" y="56.5">SD_CD</text>
<text x="141.7" y="143.7">CP2104_TXD</text>
<text x="204" y="143.5">CP2104_TXD 3</text>
<text x="204" y="139.9">CP2104_RXD 6</text>
<text x="236.7" y="140.8">UART1_TXD</text>
<text x="247.7" y="140.8">{2,4}</text>
<text x="141.7" y="145.4">CP2104_RXD</text>
<text x="236.7" y="144.4">UART1_RXD</text>
<text x="248.1" y="144.4">{2,4}</text>
<text x="173.4" y="158.8">{2,4}</text>
<text x="173.8" y="157">{2,4}</text>
<text x="178.6" y="158.8">UART1_RXD</text>
<text x="178.9" y="157">UART1_TXD</text>
</g>
<g font-size="1.6" fill="#00f">
<text x="55.5" y="142.7">VBUS</text>
<text x="51.7" y="146.3" transform="rotate(-90 51.7 146.3)">SHD</text>
<text x="56.2" y="149.8">GND</text>
<text x="57.1" y="144.5">DM</text>
<text x="57.3" y="146.3">DP</text>
<text x="57.8" y="148">ID</text>
</g>
<g font-size="1.3">
<text x="30.8" y="1.3">5</text>
<text x="88.9" y="1.3">4</text>
<text x="147" y="1.3">3</text>
<text x="205" y="1.3">2</text>
<text x="263.1" y="1.3">1</text>
<text x=".5" y="28.4">D</text>
<text x="292.6" y="28.4">D</text>
<text x=".5" y="79.5">C</text>
<text x="292.6" y="79.5">C</text>
<text x=".5" y="130.6">B</text>
<text x="292.6" y="130.6">B</text>
<text x=".5" y="181.7">A</text>
<text x="292.6" y="181.7">A</text>
<text x="30.8" y="207.4">5</text>
<text x="88.9" y="207.4">4</text>
<text x="147" y="207.4">3</text>
<text x="205" y="207.4">2</text>
<text x="263.1" y="207.4">1</text>
</g>
</svg>
